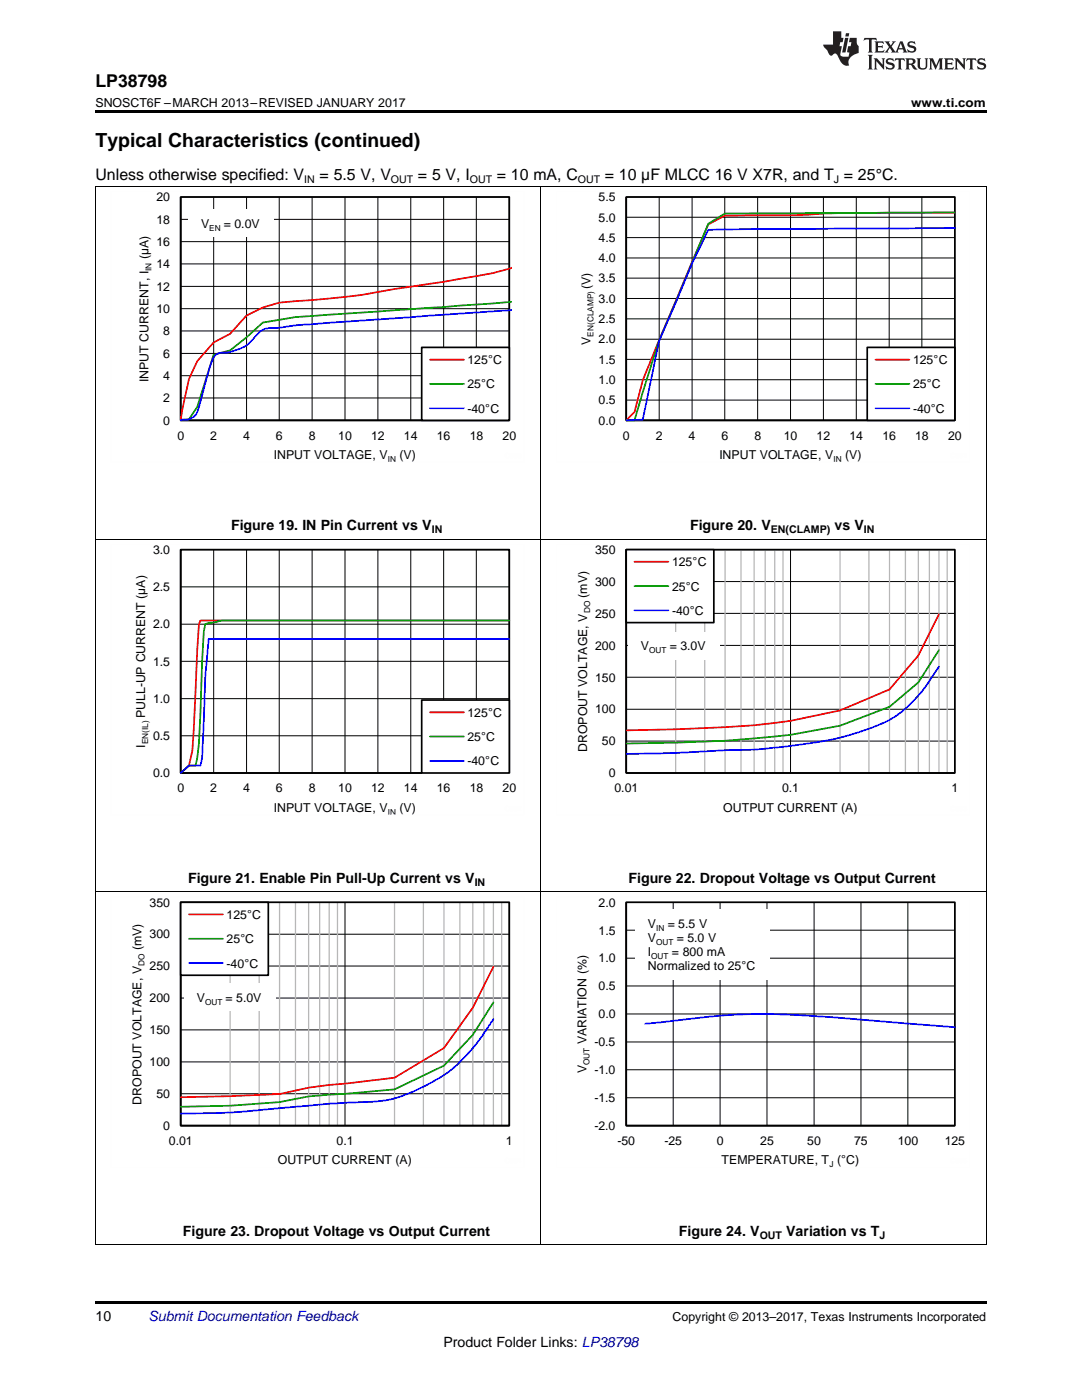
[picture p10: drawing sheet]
<svg xmlns="http://www.w3.org/2000/svg" width="216mm" height="279mm" viewBox="0 0 216 279" stroke-linecap="round" stroke-linejoin="round" font-family="sans-serif">
<path d="M19 248.4h.2zM196.7 248.4h.1zM19 259.7h177.8v.5h-177.8z" fill="#000"/>
<path d="M19.1 178v70.4M107.9 178v70.4M196.8 178v70.4M36.1 199.2h65.5M36.1 192.8h65.5M36.1 186.4h65.5M36.1 180.1h65.5v44.5M68.8 180.1v44.5M36.1 218.3h65.5M36.1 211.9h65.5M36.1 205.5h65.5M19 248.3h177.8" fill="none" stroke="#000" stroke-width=".2"/>
<g fill="none" stroke="#b7b7b7" stroke-width=".25">
<path d="M45.9 180.1v44.5M51.7 180.1v44.5M55.8 180.1v44.5M59 180.1v44.5M61.6 180.1v44.5M63.8 180.1v44.5M65.7 180.1v44.5M67.3 180.1v44.5M78.7 180.1v44.5M84.5 180.1v44.5M88.6 180.1v44.5M91.8 180.1v44.5"/>
<path d="M94.3 180.1v44.5M96.5 180.1v44.5M98.5 180.1v44.5M100.1 180.1v44.5"/>
</g>
<path d="M36.1 180.1h65.5v44.5h-65.5zM36.1 180.1v44.5h65.5" fill="none" stroke="#000" stroke-width=".34"/>
<path d="M98.5 192.9l-4.2 8.2-5.7 8.1-9.9 5.9-17.1 2-5.8 1.2-9.9 .5-9.8 .2" fill="none" stroke="#f00" stroke-width=".34"/>
<path d="M98.5 200.1l-4.2 6.4-5.7 6.2-9.9 4.7-17.1 1.4-5.8 1.1-9.9 .8-9.8 .2" fill="none" stroke="#090" stroke-width=".34"/>
<path d="M98.5 203.4a39.5 39.5 0 0 1-9.1 10.6 38.2 38.2 0 0 1-11.7 5.5 60.3 60.3 0 0 1-8.9 .6l-11.2 .9a163.6 163.6 0 0 1-21.5 1.2" fill="none" stroke="#00f" stroke-width=".34"/>
<path d="M36.1 180.1h17.5v14.6h-17.5z" fill-rule="evenodd" fill="#fff"/>
<path d="M36.1 180.1h17.4v14.5h-17.4z" fill="none" stroke="#000" stroke-width=".34"/>
<path d="M37.7 182.5h6.8" fill="none" stroke="#f00" stroke-width=".34"/>
<path d="M37.7 187.4h6.8" fill="none" stroke="#090" stroke-width=".34"/>
<path d="M37.7 192.2h6.8" fill="none" stroke="#00f" stroke-width=".34"/>
<path d="M22.1 179h82.5v54h-82.5z" fill="none" stroke="#fefefe" stroke-width=".2" stroke-dasharray=".4 .1" stroke-linecap="butt"/>
<path d="M36.7 196.3h18.3v5.5h-18.3z" fill-rule="evenodd" fill="#fff"/>
<g fill="none" stroke="#000" stroke-width=".2">
<path d="M125 180.1h65.5v44.5h-65.5M125 196.8h65.5M125 191.2h65.5M125 185.6h65.5M134.3 180.1v44.5M143.7 180.1v44.5M153 180.1v44.5M162.4 180.1v44.5M171.8 180.1v44.5M181.2 180.1v44.5M125 219.1h65.5M125 213.5h65.5"/>
<path d="M125 207.9h65.5M125 202.4h65.5"/>
</g>
<path d="M125 180.1h65.5v44.5h-65.5zM125 180.1v44.5h65.5" fill="none" stroke="#000" stroke-width=".34"/>
<path d="M128.7 204.3l4.7-.4a127.6 127.6 0 0 1 32.5-.9l24.6 2" fill="none" stroke="#00f" stroke-width=".34"/>
<path d="M111 179h82.5v54h-82.5z" fill="none" stroke="#fefefe" stroke-width=".2" stroke-dasharray=".4 .1" stroke-linecap="butt"/>
<path d="M126.7 181.5h26.8v14.1h-26.8z" fill-rule="evenodd" fill="#fff"/>
<g fill="none" stroke="#000" stroke-width=".2">
<path d="M19.1 107.6v70.4M36.1 117.1h65.5M36.1 109.7h65.5v44.5M42.6 109.7v44.5M49.2 109.7v44.5M55.7 109.7v44.5M62.3 109.7v44.5M68.8 109.7v44.5M75.4 109.7v44.5M82 109.7v44.5M88.5 109.7v44.5M95 109.7v44.5"/>
<path d="M107.9 107.6v70.4M196.8 107.6v70.4M36.1 139.4h65.5M36.1 132h65.5M36.1 124.6h65.5M36.1 146.8h65.5M19 178h177.8"/>
</g>
<path d="M36.1 109.7h65.5v44.6h-65.5zM36.1 109.7v44.6h65.5" fill="none" stroke="#000" stroke-width=".34"/>
<path d="M101.6 123.8h-61.6l-.3 .8-.3 5.2-1 20-.7 3-1.6 1.5" fill="none" stroke="#c00000" stroke-width=".34"/>
<path d="M101.6 123.8h-57.3l-3.3 .8-.3 1.4-1 22.3-.3 3-.4 1.5h-1.3l-1.6 1.5" fill="none" stroke="#090" stroke-width=".34"/>
<path d="M101.6 127.5h-60l-.6 7.5-.7 16.3-.3 1.5h-2.3l-1.6 1.5" fill="none" stroke="#00f" stroke-width=".34"/>
<path d="M84.1 139.7h17.6v14.6h-17.6z" fill-rule="evenodd" fill="#fff"/>
<path d="M125 109.7h65.5v44.6h-65.5zM125 109.7v44.6h65.5M84.1 139.7h17.5v14.6h-17.5z" fill="none" stroke="#000" stroke-width=".34"/>
<path d="M85.8 142.2h6.8" fill="none" stroke="#c00000" stroke-width=".34"/>
<path d="M187.4 129.8l-4.2 6.4-5.7 4.9-9.9 3.7a161.8 161.8 0 0 1-32.8 3.4l-9.8 .2M85.8 147h6.8" fill="none" stroke="#090" stroke-width=".34"/>
<path d="M187.4 133.1l-.5 .7a27.8 27.8 0 0 1-9.4 9.9 57.3 57.3 0 0 1-19.8 5.2l-1.8 .2a84.5 84.5 0 0 1-12 .7l-9.1 .5-9.8 .2M85.8 151.9h6.8" fill="none" stroke="#00f" stroke-width=".34"/>
<path d="M22.1 108.6h82.5v54h-82.5z" fill="none" stroke="#fefefe" stroke-width=".2" stroke-dasharray=".4 .1" stroke-linecap="butt"/>
<path d="M125 116.1h65.5M125 109.7h65.5v44.5M157.7 109.7v44.5M125 135.2h65.5M125 128.8h65.5M125 122.4h65.5M125 147.9h65.5M125 141.5h65.5" fill="none" stroke="#000" stroke-width=".2"/>
<g fill="none" stroke="#b7b7b7" stroke-width=".25">
<path d="M134.8 109.7v44.6M140.6 109.7v44.6M144.7 109.7v44.6M147.9 109.7v44.6M150.5 109.7v44.6M152.7 109.7v44.6M154.6 109.7v44.6M156.2 109.7v44.6M167.6 109.7v44.6M173.4 109.7v44.6M177.5 109.7v44.6M180.7 109.7v44.6"/>
<path d="M183.2 109.7v44.6M185.4 109.7v44.6M187.4 109.7v44.6M189 109.7v44.6"/>
</g>
<path d="M187.4 122.6l-4.2 8.2-5.7 6.8-9.9 4.2a111.7 111.7 0 0 1-22.9 3.3l-9.9 .4-9.8 .3" fill="none" stroke="#f00" stroke-width=".34"/>
<path d="M125 109.7h17.5v14.6h-17.5z" fill-rule="evenodd" fill="#fff"/>
<path d="M125 109.7h17.4v14.6h-17.4z" fill="none" stroke="#000" stroke-width=".34"/>
<path d="M126.6 112.1h6.8" fill="none" stroke="#f00" stroke-width=".34"/>
<path d="M126.6 117h6.8" fill="none" stroke="#090" stroke-width=".34"/>
<path d="M126.6 121.8h6.8" fill="none" stroke="#00f" stroke-width=".34"/>
<path d="M111 108.6h82.5v54h-82.5z" fill="none" stroke="#fefefe" stroke-width=".2" stroke-dasharray=".4 .1" stroke-linecap="butt"/>
<path d="M125.3 126.2h18.3v5.4h-18.3z" fill-rule="evenodd" fill="#fff"/>
<g fill="none" stroke="#000" stroke-width=".2">
<path d="M19.1 37.2v70.4M36.1 39.3h65.5v44.6M42.6 39.3v44.6M49.2 39.3v44.6M55.7 39.3v44.6M62.3 39.3v44.6M68.8 39.3v44.6M75.4 39.3v44.6M82 39.3v44.6M88.5 39.3v44.6M95 39.3v44.6M107.9 37.2v70.4"/>
<path d="M196.8 37.2v70.4M36.1 57.2h65.5M36.1 52.7h65.5M36.1 48.2h65.5M36.1 43.8h65.5M36.1 79.4h65.5M36.1 75h65.5M36.1 70.5h65.5M36.1 66h65.5M36.1 61.6h65.5M19 107.6h177.8"/>
</g>
<path d="M36.1 39.3h65.5v44.6h-65.5zM36.1 39.3v44.6h65.5" fill="none" stroke="#000" stroke-width=".34"/>
<path d="M102 53.5a52.3 52.3 0 0 1-10.2 2.2l-13.1 2a136.8 136.8 0 0 1-19.7 2.4l-3.3 .3-3.3 1-3.2 1.6-3.3 3.6-3.3 1.8-3.2 3.7-1.7 3.5-1.3 6-.3 2.3" fill="none" stroke="#f00" stroke-width=".34"/>
<path d="M102 60.2l-43 3.1-6.6 1.1-3.2 2.9-3.3 2.6-3.3 .9-3.2 10.4-1.7 2.5-1.6 .2" fill="none" stroke="#090" stroke-width=".34"/>
<path d="M102 61.9l-42.5 3-4.3 .6a4.3 4.3 0 0 0-4.6 2.1 8.7 8.7 0 0 1-6.6 2.8 2.08 2.08 0 0 0-1.7 1.7l-1 2.9a50.7 50.7 0 0 1-2.3 7.8 3.5 3.5 0 0 1-2.8 1l-.1 .1" fill="none" stroke="#00f" stroke-width=".34"/>
<path d="M84.1 69.3h17.6v14.6h-17.6z" fill-rule="evenodd" fill="#fff"/>
<path d="M84.1 69.3h17.5v14.6h-17.5z" fill="none" stroke="#000" stroke-width=".34"/>
<path d="M85.8 71.8h6.8" fill="none" stroke="#f00" stroke-width=".34"/>
<path d="M85.8 76.6h6.8" fill="none" stroke="#090" stroke-width=".34"/>
<path d="M85.8 81.5h6.8" fill="none" stroke="#00f" stroke-width=".34"/>
<path d="M22.1 38.2h82.5v54.1h-82.5z" fill="none" stroke="#fefefe" stroke-width=".2" stroke-dasharray=".4 .1" stroke-linecap="butt"/>
<path d="M37.6 41.9h17v5.4h-17z" fill-rule="evenodd" fill="#fff"/>
<g fill="none" stroke="#000" stroke-width=".2">
<path d="M125 39.3h65.5v44.6M131.5 39.3v44.6M138.1 39.3v44.6M144.6 39.3v44.6M151.2 39.3v44.6M157.7 39.3v44.6M164.3 39.3v44.6M170.9 39.3v44.6M177.4 39.3v44.6M183.9 39.3v44.6M125 59.6h65.5M125 55.5h65.5"/>
<path d="M125 51.5h65.5M125 47.4h65.5M125 43.4h65.5M125 79.8h65.5M125 75.8h65.5M125 71.7h65.5M125 67.7h65.5M125 63.6h65.5"/>
</g>
<path d="M125 39.3h65.5v44.6h-65.5zM125 39.3v44.6h65.5" fill="none" stroke="#000" stroke-width=".34"/>
<path d="M190.5 42.4l-26.2 .2a172.2 172.2 0 0 1-16.4 .4h-3.3l-3.3 1.8-13 31.1-1.7 6.3-1.6 1.7" fill="none" stroke="#f00" stroke-width=".34"/>
<path d="M190.5 42.4l-45.9 .2-3.3 2-9.8 23.3-4.9 16h-1.6" fill="none" stroke="#090" stroke-width=".34"/>
<path d="M190.5 45.5l-49.2 .4-3.2 6.7-6.6 15.5-3.2 15.7-3.3 .1" fill="none" stroke="#00f" stroke-width=".34"/>
<path d="M173 69.3h17.6v14.6h-17.6z" fill-rule="evenodd" fill="#fff"/>
<path d="M173 69.3h17.5v14.6h-17.5z" fill="none" stroke="#000" stroke-width=".34"/>
<path d="M174.7 71.8h6.8" fill="none" stroke="#f00" stroke-width=".34"/>
<path d="M174.7 76.6h6.8" fill="none" stroke="#090" stroke-width=".34"/>
<path d="M174.7 81.5h6.8" fill="none" stroke="#00f" stroke-width=".34"/>
<path d="M111 38.2h82.5v54.1h-82.5z" fill="none" stroke="#fefefe" stroke-width=".2" stroke-dasharray=".4 .1" stroke-linecap="butt"/>
<path d="M19 37.2h177.8" fill="none" stroke="#000" stroke-width=".2"/>
<path d="M19 22h177.8v.5h-177.8z" fill="#000"/>
<g fill="#231f20">
<path d="M172.5 7.6l-.1 .5 .4-.2h.6v.1v2.1l-.2 .4h.9l-.2-.4v-2.1l.1-.1h.5l.5 .2-.2-.5zM174.5 8.3l.2 .3v1.5l-.2 .4h1.8l.2-.6a1.04 1.04 0 0 1-1.3 .2v-.7h.6l.3 .2v-.6l-.3 .2h-.6v-.6l.8-.1 .4 .3-.2-.5zM176.5 8.3l.9 1.1-.9 1.1h.8l-.2-.2 .4-.7 .5 .7-.2 .2h1.5l-.2-.2 .2-.4h.9l.1 .4-.2 .2h1l-.3-.3-.7-1.9h-.5l-.9 2-.8-1 .9-1h-.8l.1 .3-.4 .5-.3-.6 .1-.2zM179.7 8.6l.4 1h-.7zM181.3 8.4a.63 .63 0 0 0-.2 .7 .63 .63 0 0 0 .6 .4l.6 .2 .1 .2a.75 .75 0 0 1-.7 .4 .75 .75 0 0 1-.6-.5l.1 .7 .1-.1a1.11 1.11 0 0 0 1.5-.6 1.13 1.13 0 0 0-1.2-.8l-.1-.4a1.04 1.04 0 0 1 1.2 .2l-.2-.5-.2 .1-.4-.2zM173.2 10.9l.2 .4v2.2l-.2 .4h1l-.3-.4v-2.2l.3-.4zM174.3 11.6l.3 .4v1.5l-.3 .4h.8l-.2-.4v-1.3l1.5 1.7v-1.9l.2-.4h-.7l.2 .4v.9l-1.1-1.3zM177 11.8a.62 .62 0 0 0-.2 .7 .62 .62 0 0 0 .6 .4l.6 .1 .1 .3a.76 .76 0 0 1-.7 .3 .76 .76 0 0 1-.7-.4l.2 .7 .1-.1a1.11 1.11 0 0 0 1.5-.6 1.13 1.13 0 0 0-1.2-.8l-.1-.4a1.04 1.04 0 0 1 1.2 .2l-.2-.6-.2 .1-.5-.1zM178.7 11.6l-.2 .6a.61 .61 0 0 1 .8-.3v1.6l-.2 .4h.9l-.2-.4v-1.6a.63 .63 0 0 1 .7 .3l-.1-.6zM180.6 11.6l.3 .4v1.5l-.3 .4h1l-.2-.2-.1-.8 .6 .2a.76 .76 0 0 0 1.2 .7l-1-1a.58 .58 0 0 0 .6-.5 .58 .58 0 0 0-.5-.6zM181.4 11.9h.1a.45 .45 0 0 1 .5 .1 .45 .45 0 0 1 .1 .5l-.8 .2zM182.9 11.6l.2 .2a2.17 2.17 0 0 0 .3 1.9 .99 .99 0 0 0 1.6-.6v-1.1l.2-.4h-.7l.2 .2a1.92 1.92 0 0 1-.2 1.8 .6 .6 0 0 1-.9-.5v-1.1l.2-.4zM185.4 11.6l.2 .4v1.5l-.2 .4h.7l-.2-.4v-1.4l.8 1.8 .8-1.8v1.4l-.2 .4h.9l-.2-.4v-1.5l.2-.4h-.8l-.6 1.5-.6-1.5zM188.4 11.6l.2 .4v1.5l-.2 .4h1.8l.1-.6a1.04 1.04 0 0 1-1.2 .1v-.6h.5l.4 .2v-.6l-.4 .2h-.5v-.7h.8l.3 .3-.1-.6zM190.5 11.6l.2 .4v1.5l-.2 .4h.7l-.2-.4v-1.3l1.5 1.7v-1.9l.2-.4h-.7l.2 .4v.9l-1.1-1.3zM192.9 11.6l-.1 .6a.61 .61 0 0 1 .7-.3l.1 1.6-.3 .4h1l-.3-.4 .1-1.6a.63 .63 0 0 1 .7 .3l-.1-.6zM195.2 11.8a.62 .62 0 0 0-.2 .7 .62 .62 0 0 0 .6 .4l.6 .1 .1 .3a.76 .76 0 0 1-.7 .3 .76 .76 0 0 1-.6-.4l.1 .7 .1-.1a1.11 1.11 0 0 0 1.6-.6 1.13 1.13 0 0 0-1.3-.8l-.1-.4a1.04 1.04 0 0 1 1.2 .2l-.1-.6-.2 .1-.5-.1z"/>
<path d="M166.2 6.3v2.6h-1.9v.4l.8 .9a.91 .91 0 0 0 1 .8 .56 .56 0 0 1 .5-.3 .56 .56 0 0 1 .5 .3l.4 .8a1.53 1.53 0 0 0 1.9 1.2 1.54 1.54 0 0 1 1-2.1l.9-.3v-1.4a1.52 1.52 0 0 1-.4-1.6h-1.3l-.2 .8h.5l-.2 .8h-.5l-.1 1v.2l.4 .1-.2 .8a1.93 1.93 0 0 1-1.6-.3l.3-1.8h-.5l.2-.8h.4l.2-.8h-.4v-1.3zM168.6 7.6l-.6 2.9h.7l.6-2.9zM168.8 6.6l-.1 .7h.6l.2-.7z"/>
</g>
<text font-size="3.9" x="19" y="29.3">Typical Characteristics (continued)</text>
<text font-size="3.5" x="19" y="17.3">LP38798</text>
<g font-size="3.2">
<text x="19" y="36">Unless otherwise specified: V</text>
<text x="63.8" y="36">= 5.5 V, V</text>
<text x="83.4" y="36">= 5 V, I</text>
<text x="99.1" y="36">= 10 mA, C</text>
<text x="120.7" y="36">= 10 µF MLCC 16 V X7R, and T = 25°C.</text>
</g>
<g font-size="2.8">
<text x="46.1" y="105.9">Figure 19. IN Pin Current vs V</text>
<text x="137.7" y="105.9">Figure 20. V</text>
<text x="166.5" y="105.9">vs V</text>
<text x="37.5" y="176.2">Figure 21. Enable Pin Pull-Up Current vs V</text>
<text x="125.4" y="176.2">Figure 22. Dropout Voltage vs Output Current</text>
<text x="36.5" y="246.6">Figure 23. Dropout Voltage vs Output Current</text>
<text x="135.5" y="246.6">Figure 24. V</text>
<text x="156.9" y="246.6">Variation vs T</text>
<text x="19" y="263.6">10</text>
<text x="88.5" y="268.9">Product Folder Links: LP38798</text>
</g>
<text font-size="2.8" fill="#0000c8" x="29.6" y="263.6">Submit Documentation Feedback</text>
<g font-size="2.5">
<text x="19" y="21.4">SNOSCT6F –MARCH 2013–REVISED JANUARY 2017</text>
<text x="181.8" y="21.4">www.ti.com</text>
<text x="31.2" y="40.2">20</text>
<text x="119.4" y="40.2">5.5</text>
<text x="31.2" y="44.6">18</text>
<text x="40.1" y="45.5">V</text>
<text x="44.7" y="45.5">= 0.0V</text>
<text x="119.4" y="44.2">5.0</text>
<text x="29.6" y="51.7" transform="rotate(-90 29.6 51.7)">(µA)</text>
<text x="31.2" y="53.5">14</text>
<text x="31.2" y="49.1">16</text>
<text x="119.4" y="52.3">4.0</text>
<text x="119.4" y="48.3">4.5</text>
<text x="31.2" y="58">12</text>
<text x="117.8" y="57.7" transform="rotate(-90 117.8 57.7)">(V)</text>
<text x="119.4" y="56.4">3.5</text>
<text x="31.2" y="62.5">10</text>
<text x="119.4" y="64.5">2.5</text>
<text x="119.4" y="60.4">3.0</text>
<text x="32.6" y="71.4">6</text>
<text x="32.6" y="66.9">8</text>
<text x="117.8" y="68.8" transform="rotate(-90 117.8 68.8)">V</text>
<text x="119.4" y="68.5">2.0</text>
<text x="29.6" y="76.2" transform="rotate(-90 29.6 76.2)">INPUT CURRENT, I</text>
<text x="32.6" y="75.8">4</text>
<text x="93.3" y="72.7">125ÉC</text>
<text x="93.3" y="77.5">25ÉC</text>
<text x="119.4" y="76.6">1.0</text>
<text x="119.4" y="72.6">1.5</text>
<text x="182.2" y="72.7">125ÉC</text>
<text x="182.2" y="77.5">25ÉC</text>
<text x="32.6" y="80.3">2</text>
<text x="93.3" y="82.4">-40ÉC</text>
<text x="119.4" y="80.7">0.5</text>
<text x="182.2" y="82.4">-40ÉC</text>
<text x="32.6" y="84.7">0</text>
<text x="35.4" y="87.7">0</text>
<text x="42" y="87.7">2</text>
<text x="48.5" y="87.7">4</text>
<text x="55.1" y="87.7">6</text>
<text x="61.6" y="87.7">8</text>
<text x="67.5" y="87.7">10</text>
<text x="74.1" y="87.7">12</text>
<text x="80.6" y="87.7">14</text>
<text x="87.2" y="87.7">16</text>
<text x="93.7" y="87.7">18</text>
<text x="100.3" y="87.7">20</text>
<text x="119.4" y="84.7">0.0</text>
<text x="124.3" y="87.7">0</text>
<text x="130.9" y="87.7">2</text>
<text x="137.4" y="87.7">4</text>
<text x="144" y="87.7">6</text>
<text x="150.5" y="87.7">8</text>
<text x="156.4" y="87.7">10</text>
<text x="163" y="87.7">12</text>
<text x="169.5" y="87.7">14</text>
<text x="176.1" y="87.7">16</text>
<text x="182.6" y="87.7">18</text>
<text x="189.2" y="87.7">20</text>
<text x="54.7" y="91.6">INPUT VOLTAGE, V</text>
<text x="79.7" y="91.6">(V)</text>
<text x="143.6" y="91.6">INPUT VOLTAGE, V</text>
<text x="168.6" y="91.6">(V)</text>
<text x="30.5" y="110.5">3.0</text>
<text x="118.8" y="110.5">350</text>
<text x="134.1" y="113">125ÉC</text>
<text x="30.5" y="118">2.5</text>
<text x="117.2" y="119.3" transform="rotate(-90 117.2 119.3)">(mV)</text>
<text x="118.8" y="116.9">300</text>
<text x="134.1" y="117.9">25ÉC</text>
<text x="30.5" y="125.4">2.0</text>
<text x="118.8" y="123.3">250</text>
<text x="134.1" y="122.7">-40ÉC</text>
<text x="118.8" y="129.6">200</text>
<text x="127.9" y="129.8">V</text>
<text x="133.7" y="129.8">= 3.0V</text>
<text x="30.5" y="132.8">1.5</text>
<text x="118.8" y="136">150</text>
<text x="28.9" y="143.3" transform="rotate(-90 28.9 143.3)">PULL-UP CURRENT (µA)</text>
<text x="30.5" y="140.3">1.0</text>
<text x="93.3" y="143">125ÉC</text>
<text x="118.8" y="142.4">100</text>
<text x="28.9" y="149.2" transform="rotate(-90 28.9 149.2)">I</text>
<text x="30.5" y="147.7">0.5</text>
<text x="93.3" y="147.9">25ÉC</text>
<text x="120.1" y="148.8">50</text>
<text x="30.5" y="155.1">0.0</text>
<text x="93.3" y="152.7">-40ÉC</text>
<text x="117.2" y="150.1" transform="rotate(-90 117.2 150.1)">DROPOUT VOLTAGE, V</text>
<text x="121.5" y="155.1">0</text>
<text x="35.4" y="158.1">0</text>
<text x="42" y="158.1">2</text>
<text x="48.5" y="158.1">4</text>
<text x="54.7" y="162">INPUT VOLTAGE, V</text>
<text x="55.1" y="158.1">6</text>
<text x="61.6" y="158.1">8</text>
<text x="67.5" y="158.1">10</text>
<text x="74.1" y="158.1">12</text>
<text x="79.7" y="162">(V)</text>
<text x="80.6" y="158.1">14</text>
<text x="87.2" y="158.1">16</text>
<text x="93.7" y="158.1">18</text>
<text x="100.3" y="158.1">20</text>
<text x="122.6" y="158.1">0.01</text>
<text x="144.3" y="162">OUTPUT CURRENT (A)</text>
<text x="156.1" y="158.1">0.1</text>
<text x="189.9" y="158.1">1</text>
<text x="29.9" y="180.9">350</text>
<text x="45.2" y="183.4">125ÉC</text>
<text x="119.4" y="180.9">2.0</text>
<text x="129.3" y="185.1">V</text>
<text x="133.2" y="185.1">= 5.5 V</text>
<text x="28.3" y="189.6" transform="rotate(-90 28.3 189.6)">(mV)</text>
<text x="29.9" y="187.3">300</text>
<text x="45.2" y="188.2">25ÉC</text>
<text x="119.4" y="186.5">1.5</text>
<text x="129.3" y="188">V</text>
<text x="129.3" y="190.8">I</text>
<text x="134.1" y="190.8">= 800 mA</text>
<text x="135.1" y="188">= 5.0 V</text>
<text x="29.9" y="193.7">250</text>
<text x="45.2" y="193.1">-40ÉC</text>
<text x="119.4" y="197.6">0.5</text>
<text x="119.4" y="192.1">1.0</text>
<text x="129.3" y="193.6">Normalized to 25ÉC</text>
<text x="29.9" y="200">200</text>
<text x="39.3" y="199.9">V</text>
<text x="45" y="199.9">= 5.0V</text>
<text x="119.4" y="203.2">0.0</text>
<text x="29.9" y="206.4">150</text>
<text x="117" y="208.4" transform="rotate(-90 117 208.4)">VARIATION (%)</text>
<text x="118.6" y="208.8">-0.5</text>
<text x="29.9" y="212.8">100</text>
<text x="117" y="214.2" transform="rotate(-90 117 214.2)">V</text>
<text x="118.6" y="214.4">-1.0</text>
<text x="28.3" y="220.5" transform="rotate(-90 28.3 220.5)">DROPOUT VOLTAGE, V</text>
<text x="31.2" y="219.1">50</text>
<text x="118.6" y="219.9">-1.5</text>
<text x="32.6" y="225.5">0</text>
<text x="118.6" y="225.5">-2.0</text>
<text x="33.7" y="228.5">0.01</text>
<text x="55.4" y="232.4">OUTPUT CURRENT (A)</text>
<text x="67.2" y="228.5">0.1</text>
<text x="101" y="228.5">1</text>
<text x="123.2" y="228.5">-50</text>
<text x="132.6" y="228.5">-25</text>
<text x="143" y="228.5">0</text>
<text x="144" y="232.4">TEMPERATURE, T (ÉC)</text>
<text x="151.7" y="228.5">25</text>
<text x="161.1" y="228.5">50</text>
<text x="170.4" y="228.5">75</text>
<text x="179.1" y="228.5">100</text>
<text x="188.5" y="228.5">125</text>
<text x="134.2" y="263.6">Copyright © 2013–2017, Texas Instruments Incorporated</text>
</g>
<g font-size="2.1">
<text x="60.7" y="36.6">IN</text>
<text x="78" y="36.6">OUT</text>
<text x="93.7" y="36.6">OUT</text>
<text x="115.3" y="36.6">OUT</text>
<text x="166.4" y="36.6">J</text>
<text x="86.1" y="106.4">IN</text>
<text x="153.8" y="106.4">EN(CLAMP)</text>
<text x="172.4" y="106.4">IN</text>
<text x="94.7" y="176.8">IN</text>
<text x="151.6" y="247.2">OUT</text>
<text x="175.5" y="247.2">J</text>
</g>
<g font-size="1.7">
<text x="41.8" y="46.1">EN</text>
<text x="30.2" y="54.1" transform="rotate(-90 30.2 54.1)">IN</text>
<text x="118.4" y="67.2" transform="rotate(-90 118.4 67.2)">EN(CLAMP)</text>
<text x="77.4" y="92.2">IN</text>
<text x="166.3" y="92.2">IN</text>
<text x="117.7" y="122.4" transform="rotate(-90 117.7 122.4)">DO</text>
<text x="129.5" y="130.4">OUT</text>
<text x="29.5" y="148.5" transform="rotate(-90 29.5 148.5)">EN(IL)</text>
<text x="77.4" y="162.6">IN</text>
<text x="130.9" y="185.7">IN</text>
<text x="129.9" y="191.4">OUT</text>
<text x="130.9" y="188.6">OUT</text>
<text x="28.8" y="192.8" transform="rotate(-90 28.8 192.8)">DO</text>
<text x="40.9" y="200.5">OUT</text>
<text x="117.6" y="212.5" transform="rotate(-90 117.6 212.5)">OUT</text>
<text x="165.5" y="233">J</text>
</g>
</svg>
